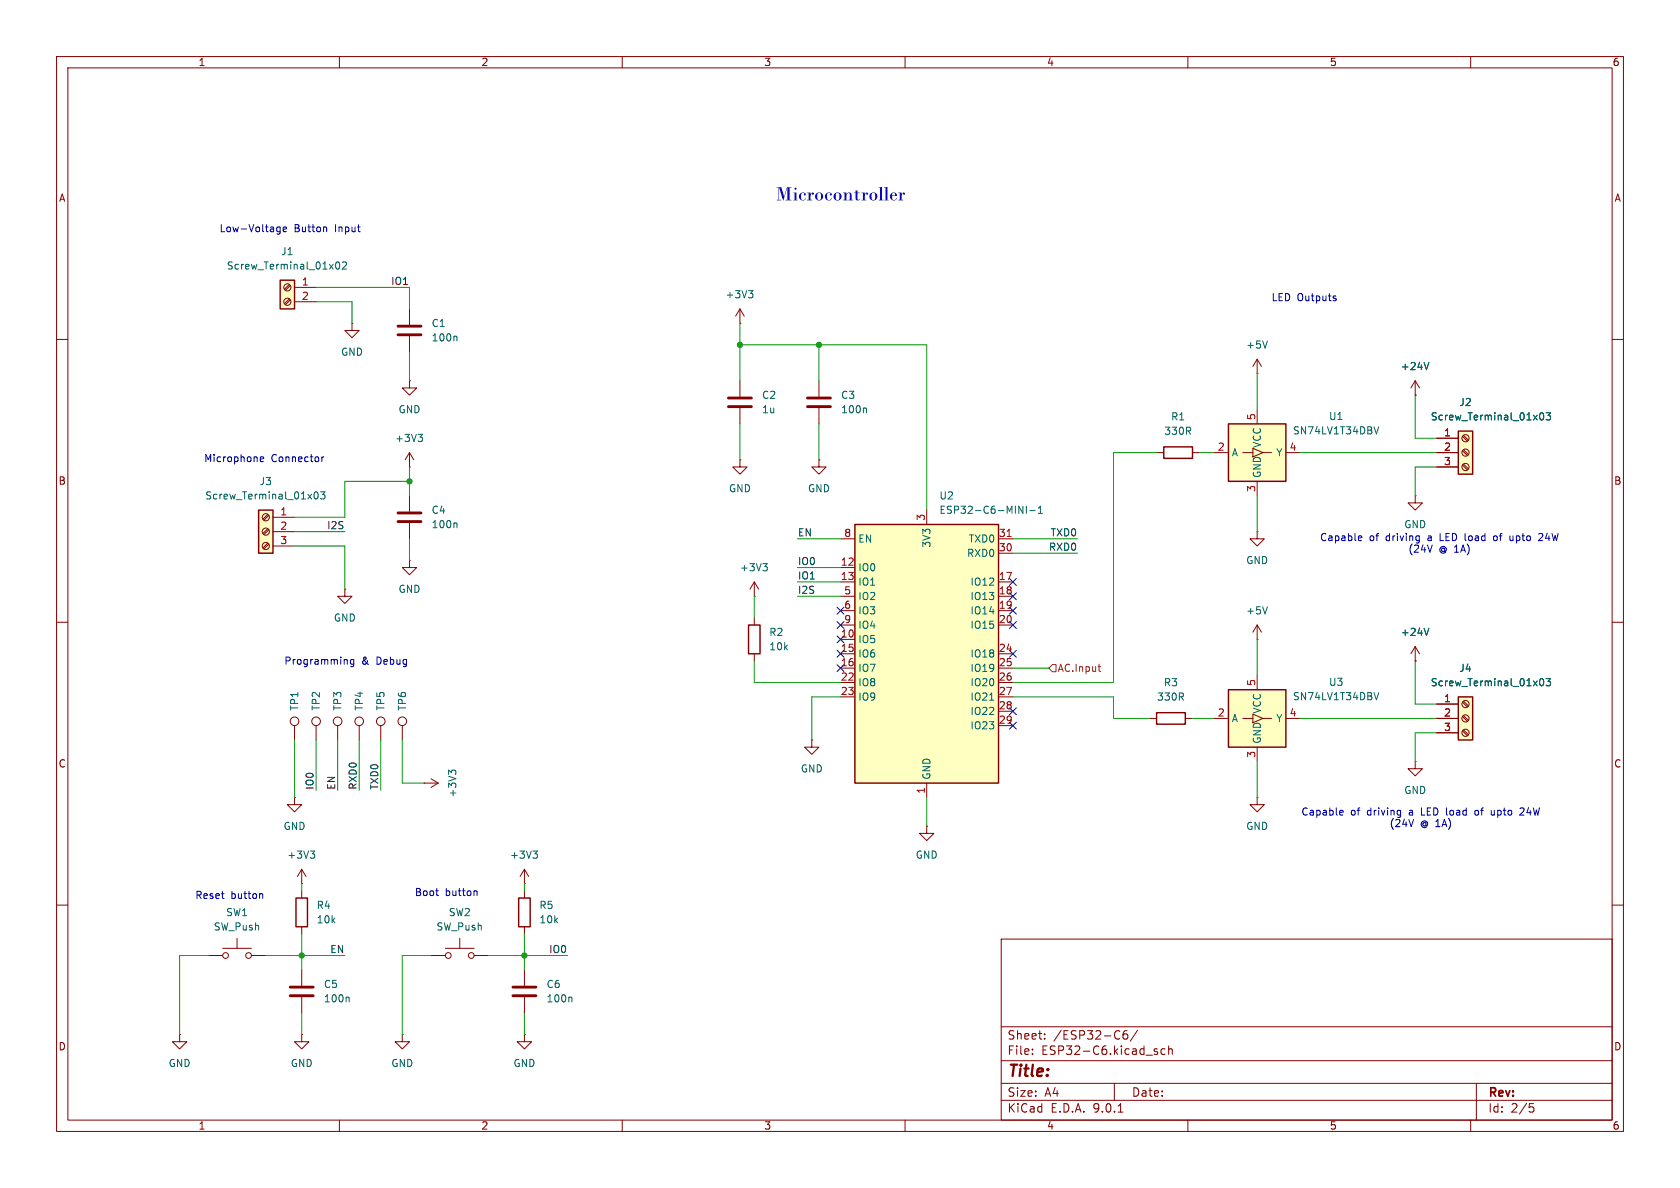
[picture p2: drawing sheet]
<svg xmlns="http://www.w3.org/2000/svg" width="297mm" height="210mm" viewBox="0 0 297 210" stroke-linecap="round" stroke-linejoin="round" font-family="sans-serif">
<g fill="none" stroke="#840000" stroke-width=".18">
<path d="M10 10h277v190h-277zM12 12h273v186h-273zM60 10v2M110 10v2M160 10v2M210 10v2M260 10v2M10 60h2M285 60h2M144.8 81.3v1.3h1.2l-1.2 1.2-1.3-1.2h1.3M144.8 81.3h.1M204.5 80h1.2"/>
<path d="M210.8 80h1.3M10 110h2M285 110h2M222.2 141v1.2h1.3l-1.3 1.3-1.2-1.3h1.2M222.2 141h.1M10 160h2M92.7 171.5v2.7M92.7 176.3v2.8M177 166h108v32h-108zM285 160h2M60 198v2M110 198v2"/>
<path d="M160 198v2M177 194.5h108M177 191.5h108M177 187.5h108M177 181.5h108M182.5 186.3v.1M182.5 185.5v.1M184.7 183.6v.1M184.7 182.8v.1M197 191.5v3M197.7 196.6h.8M199.2 182.2a.59 .59 0 0 0-.7 .6v.6l.2 .2 .4 .1 .2-.1 .1-.5-.2-.3h-.4l-.3 .3"/>
<path d="M201.1 182.1l-1.3 2M204.2 185.9l.4 .1 .1 .2-.2 .2h-.3M204.2 185.4l.4 .1M206 185.5l-.5-.1-.3 .3v.4l.2 .2h.6M206.6 185.5l.2-.1 .4 .1v.9M206.6 184.9v1.5M210 198v2M260 198v2M261 191.5v6.5M270.4 195.1h.7M270.5 195.7h.4l.3 .3-.2 .5-.5 .1"/>
</g>
<path d="M90.7 174.5h4M90.7 176h4" fill="none" stroke="#840000" stroke-width=".51"/>
<path d="M100.9 176.3l.2 .1v.7" fill="none" stroke="#006464" stroke-width=".18"/>
<path d="M205.7 79h5.1v2h-5.1z" fill="none" stroke="#840000" stroke-width=".25"/>
<path d="M217.2 74.9h10.1v10.2h-10.1z" fill="#ffffc2"/>
<path d="M217.2 74.9h10.1v10.2h-10.1z" fill="none" stroke="#840000" stroke-width=".25"/>
<g fill="none" stroke="#840000" stroke-width=".18">
<path d="M62.2 57.2v1.2h1.3l-1.3 1.3-1.2-1.3h1.2M62.2 57.2h.1M72.4 54.6v2.8M72.4 59.4v2.8M130.8 67.3v2.8M130.8 72.1v2.8M221.5 79.2l1.8 .8-1.8 .8zM222.2 66h.1M222.2 63.5v2.5M222.2 72.4v2.5M222.2 63.5l-.7 1.3M222.2 63.5l.8 1.3"/>
<path d="M130.8 81.3v1.3h1.3l-1.3 1.2-1.3-1.2h1.3M130.8 81.3h.1M214.6 80h2.6M219.7 80h1.8M222.2 94v1.3h1.3l-1.3 1.2-1.2-1.2h1.2M222.2 94h.1M222.2 85.1v2.5M223.3 80h1.5M227.3 80h2.6M222.2 113h.1M222.2 110.5v2.5M222.2 110.5l-.7 1.3"/>
<path d="M222.2 110.5l.8 1.3M250.2 116.8h.1M250.2 114.3l-.8 1.3M250.2 114.3l.8 1.3M250.2 114.3v2.5M55.9 128.3v2.5M250.2 134.6v1.3h1.3l-1.3 1.3-1.3-1.3h1.3M250.2 134.6h.1M52.1 141v1.2h-1.3l1.3 1.3 1.2-1.3h-1.2M52.1 141h.1M92.7 182.9v1.3h1.3l-1.3 1.2-1.3-1.2h1.3M92.7 182.9h.1"/>
<circle cx="55.9" cy="127.5" r=".76"/>
</g>
<path d="M80.6 59.4l.2 .2v.7M224.1 60.3l-.5 1.2M242.9 75.4l.4 1.3 .4-1.3M224.1 107.3l-.5 1.2M252.6 111.1l-.4 1.2" fill="none" stroke="#006464" stroke-width=".18"/>
<path d="M70.4 57.7h4M70.4 59.2h4M128.8 70.4h4M128.8 71.9h4" fill="none" stroke="#840000" stroke-width=".51"/>
<path d="M257.8 123.2h2.5v7.6h-2.5z" fill="#ffffc2"/>
<path d="M257.8 123.2h2.5v7.6h-2.5z" fill="none" stroke="#840000" stroke-width=".25"/>
<g fill="none" stroke="#840000" stroke-width=".18">
<path d="M254 124.5h3.8M254 127h3.8M254 129.5h3.8M258.5 124.1l.9 .9M258.5 126.7l.9 .8M258.5 129.2l.9 .8M258.7 124l.9 .8M258.7 126.5l.9 .8M258.7 129l.9 .9"/>
<circle cx="259.1" cy="124.5" r=".63"/>
<circle cx="259.1" cy="127" r=".63"/>
<circle cx="259.1" cy="129.5" r=".63"/>
</g>
<path d="M273.3 120h.8l-.4 .4 .4 .2v.5l-.2 .1-.6-.1M272.3 120.1l.2-.1a.68 .68 0 0 1 .4 .6 .68 .68 0 0 1-.4 .6l-.2-.1-.1-.4z" fill="none" stroke="#006464" stroke-width=".18"/>
<path d="M49.5 49.5h2.6v5.1h-2.6z" fill="#ffffc2"/>
<path d="M49.5 49.5h2.6v5.1h-2.6z" fill="none" stroke="#840000" stroke-width=".25"/>
<g fill="none" stroke="#840000" stroke-width=".18">
<path d="M51.2 50.3l-.9 .8M51.2 52.8l-.9 .9M51.3 50.5l-.8 .8M51.3 53l-.8 .8M52.1 50.8h3.8M52.1 53.3h3.8M72.4 82.6h.1M72.4 80l-.8 1.3M72.4 80l.8 1.3M72.4 80v2.6M74.9 138.4h.1M74.9 138.4h2.6"/>
<path d="M76.2 137.7l1.3 .7M77.5 138.4l-1.3 .8M53.3 182.9v1.3h1.3l-1.3 1.2-1.2-1.2h1.2M53.3 182.9h.1"/>
<circle cx="50.8" cy="53.3" r=".63"/>
<circle cx="50.8" cy="50.8" r=".63"/>
</g>
<path d="M59.5 46.4l.1-.1a.68 .68 0 0 1 .5 .6 .68 .68 0 0 1-.5 .7 .84 .84 0 0 1-.1-1.2zM60.5 46.4l.5-.1 .3 .4-.8 .9h.8M73.9 76.8h.8l-.4 .5M74.4 77.3l.3 .2v.3l-.3 .2M79.8 136.6l-.5-.5v.8M79.8 136.4l.2-.3h.3l.3 .3" fill="none" stroke="#006464" stroke-width=".18"/>
<path d="M217.2 121.9h10.1v10.2h-10.1z" fill="#ffffc2"/>
<path d="M204.5 126h5v2h-5zM217.2 121.9h10.1v10.2h-10.1z" fill="none" stroke="#840000" stroke-width=".25"/>
<g fill="none" stroke="#840000" stroke-width=".18">
<path d="M72.4 67.3v1.3h1.3l-1.3 1.3-1.3-1.3h1.3M72.4 67.3h.1M250.2 87.6v1.3h1.3l-1.3 1.3-1.3-1.3h1.3M250.2 87.6h.1M222.2 119.4v2.5M203.2 127h1.3M209.5 127h1.3M214.6 127h2.6M219.7 127h1.8M221.5 126.2l1.8 .8-1.8 .8zM222.2 132.1v2.5M223.3 127h1.5"/>
<path d="M227.3 127h2.6M36.8 168.9h2.6M39.4 167.6h5M41.9 165.9v1.7M44.4 168.9h2.6M31.7 182.9v1.3h1.3l-1.3 1.2-1.2-1.2h1.2M31.7 182.9h.1"/>
<circle cx="39.9" cy="168.9" r=".51"/>
<circle cx="43.9" cy="168.9" r=".51"/>
</g>
<path d="M242.9 122.4l.4 1.3 .4-1.3" fill="none" stroke="#006464" stroke-width=".18"/>
<path d="M257.8 76.2h2.5v7.6h-2.5z" fill="#ffffc2"/>
<path d="M257.8 76.2h2.5v7.6h-2.5zM52.3 158.8h2.1v5h-2.1z" fill="none" stroke="#840000" stroke-width=".25"/>
<g fill="none" stroke="#840000" stroke-width=".18">
<path d="M250.2 69.9h.1M250.2 67.3l-.8 1.3M250.2 67.3l.8 1.3M250.2 67.3v2.6M254 77.5h3.8M258.5 77.1l.9 .9M258.5 79.7l.9 .8M258.7 77l.9 .8M258.7 79.5l.9 .8M72.4 99.1v1.2h1.3l-1.3 1.3-1.3-1.3h1.3M72.4 99.1h.1M72.4 87.6v2.8"/>
<path d="M72.4 92.5v2.8M254 80h3.8M254 82.6h3.8M258.5 82.2l.9 .9M258.7 82l.9 .9M61 104.1v1.3h1.2l-1.2 1.3-1.3-1.3h1.3M61 104.1h.1M59.7 128.3v2.5M63.5 128.3v2.5M67.3 128.3v2.5M53.3 156.2h.1M53.3 153.7v2.5"/>
<path d="M53.3 157.5v1.3M53.3 153.7l-.7 1.2M53.3 153.7l.8 1.2M53.3 163.8v1.3M53.3 171.5v2.7M53.3 176.3v2.8M71.1 182.9v1.3h1.3l-1.3 1.2-1.3-1.2h1.3M71.1 182.9h.1"/>
<circle cx="259.1" cy="77.5" r=".63"/>
<circle cx="259.1" cy="80" r=".63"/>
<circle cx="259.1" cy="82.5" r=".63"/>
<circle cx="59.7" cy="127.5" r=".76"/>
<circle cx="63.5" cy="127.5" r=".76"/>
<circle cx="67.3" cy="127.5" r=".76"/>
</g>
<path d="M252.6 64.1l-.4 1.2M272.3 73.1l.2-.1a.68 .68 0 0 1 .4 .6 .68 .68 0 0 1-.4 .6l-.2-.1-.1-.3zM273.3 73h.8l-.4 .5 .4 .1v.5l-.2 .1-.6-.1M80.6 92.4l.2 .2v.7M54.9 150.4h.7l-.4 .5M55.4 150.9l.2 .3v.3l-.2 .2M61.6 176.3l.1 .1v.7" fill="none" stroke="#006464" stroke-width=".18"/>
<path d="M70.4 90.7h4M70.4 92.2h4M51.3 174.5h4.1M51.3 176h4.1" fill="none" stroke="#840000" stroke-width=".51"/>
<path d="M45.7 90.2h2.6v7.6h-2.6z" fill="#ffffc2"/>
<path d="M45.7 90.2h2.6v7.6h-2.6z" fill="none" stroke="#840000" stroke-width=".25"/>
<g fill="none" stroke="#840000" stroke-width=".18">
<path d="M144.8 67.3v2.8M144.8 72.1v2.8M47.3 90.9l-.8 .9M47.3 93.5l-.8 .8M47.3 96l-.8 .9M47.5 91.1l-.8 .8M47.5 93.6l-.8 .9M47.5 96.2l-.8 .8M48.3 91.4h3.8M48.3 94h3.8M48.3 96.5h3.8M143.5 130.8v1.3h1.3l-1.3 1.3-1.3-1.3h1.3"/>
<path d="M143.5 130.8h.1"/>
<circle cx="47" cy="94" r=".63"/>
<circle cx="47" cy="91.4" r=".63"/>
<circle cx="47" cy="96.5" r=".63"/>
</g>
<path d="M153 72.1l.2 .2v.7M55.7 87l.1-.1a.68 .68 0 0 1 .5 .7 .68 .68 0 0 1-.5 .6 .84 .84 0 0 1-.1-1.2zM56.7 86.9h.8l-.5 .5 .4 .1v.6l-.2 .1-.5-.1" fill="none" stroke="#006464" stroke-width=".18"/>
<path d="M142.7 70.4h4.1M142.7 71.9h4.1" fill="none" stroke="#840000" stroke-width=".51"/>
<path d="M151.1 92.7h25.4v45.7h-25.4z" fill="#ffffc2"/>
<path d="M151.1 92.7h25.4v45.7h-25.4zM132.3 110.5h2.1v5.1h-2.1zM91.7 158.8h2v5h-2z" fill="none" stroke="#840000" stroke-width=".25"/>
<g fill="none" stroke="#840000" stroke-width=".18">
<path d="M130.8 57.2h.1M130.8 54.6l-.8 1.3M130.8 54.6l.8 1.3M130.8 54.6v2.6M250.2 69.9h.1M254 77.5h3.8M148.6 95.3h2.5M163.8 90.2v2.5M176.5 95.3h2.6M176.5 97.8h2.6M254 80h3.8M254 82.6h3.8"/>
<path d="M133.3 105.4h.1M133.3 102.9v2.5M133.3 109.2v1.3M133.3 115.6v1.2M133.3 102.9l-.7 1.2M133.3 102.9l.8 1.2M148.6 100.3h2.5M148.6 102.9h2.5M148.6 105.4h2.5M148.6 108h2.5M148.6 110.5h2.5M148.6 113h2.5"/>
<path d="M148.6 115.6h2.5M148.6 118.1h2.5M176.5 102.9h2.6M176.5 105.4h2.6M176.5 108h2.6M176.5 110.5h2.6M176.5 115.6h2.6M176.5 118.1h2.6M250.2 116.8h.1M52.1 128.3v2.5M71.1 128.3v2.5M148.6 120.7h2.5"/>
<path d="M148.6 123.2h2.5M163.8 138.4v2.6M176.5 120.7h2.6M176.5 123.2h2.6M176.5 125.7h2.6M176.5 128.3h2.6M254 124.5h3.8M254 127h3.8M254 129.5h3.8M92.7 156.2h.1M92.7 153.7l-.8 1.2M92.7 153.7l.8 1.2"/>
<path d="M92.7 153.7v2.5M92.7 157.5v1.3M163.8 146.1v1.2h1.3l-1.3 1.3-1.2-1.3h1.2M163.8 146.1h.1M76.2 168.9h2.5M78.7 167.6h5.1M81.3 165.9v1.7M83.8 168.9h2.6M92.7 163.8v1.3"/>
<circle cx="52.1" cy="127.5" r=".76"/>
<circle cx="71.1" cy="127.5" r=".76"/>
<circle cx="79.2" cy="168.9" r=".51"/>
<circle cx="83.3" cy="168.9" r=".51"/>
</g>
<path d="M178 94.8h.8" fill="none" stroke="#a90000" stroke-width=".18"/>
<g fill="none" stroke="#006464" stroke-width=".18">
<path d="M132.3 51.4h.8l-.4 .5M132.9 51.9l.2 .2v.3l-.2 .2M252.6 64.1l-.4 1.2M272.3 73.1l.2-.1a.68 .68 0 0 1 .4 .6 .68 .68 0 0 1-.4 .6l-.2-.1-.1-.3zM273.3 73h.8l-.4 .5 .4 .1v.5l-.2 .1-.6-.1M134.9 99.6h.7l-.4 .5M180.1 89.5l.7 1.2v-1.2M181.4 89.5v1.2M182.1 90.3h.9M183.6 90.7h.7M183.6 89.8l.3-.3v1.2M135.4 100.1l.2 .3v.3l-.2 .2"/>
<path d="M252.6 111.1l-.4 1.2M273.3 120h.8l-.4 .4 .4 .2v.5l-.2 .1-.6-.1M175 123.8h.7M272.3 120.1l.2-.1a.68 .68 0 0 1 .4 .6 .68 .68 0 0 1-.4 .6l-.2-.1-.1-.4zM94.2 150.4h.8l-.4 .5M94.8 150.9l.2 .3v.3l-.2 .2"/>
</g>
<path d="M186.1 117.5h.6v1.2h-.6l-.7-.6zM194.1 117.8h.5M194.3 118.5l.3 .2" fill="none" stroke="#725600" stroke-width=".18"/>
<g fill="none" stroke="#009600" stroke-width=".18">
<path d="M55.9 50.8h16.5v3.8M55.9 53.3h6.3v3.9M130.8 57.2v10.1M72.4 62.2v5.1M130.8 74.9v6.4M130.8 61h33v29.2M144.8 61v6.3M144.8 74.9v6.4M222.2 66v6.4M250.2 69.9v7.6h3.8M52.1 96.5h8.9v7.6M52.1 94h8.9"/>
<path d="M72.4 82.6v5M72.4 95.3v3.8M72.4 85.1h-11.4v6.3h-8.9M141 95.3h7.6M179.1 95.3h11.4M179.1 97.8h11.4M204.5 80h-7.7v40.7h-17.7M212.1 80h2.5M222.2 87.6v6.4M229.9 80h24.1M254 82.6h-3.8v5M133.3 116.8v3.9h15.3"/>
<path d="M133.3 105.4v3.8M141 105.4h7.6M141 102.9h7.6M141 100.3h7.6M179.1 118.1h6.3M222.2 113v6.4M250.2 116.8v7.7h3.8M52.1 130.8v10.2M55.9 130.8v8.9M59.7 130.8v8.9M63.5 130.8v8.9M67.3 130.8v8.9"/>
<path d="M71.1 130.8v7.6h3.8M148.6 123.2h-5.1v7.6M179.1 123.2h17.7v3.8h6.4M210.8 127h3.8M222.2 134.6v6.4M229.9 127h24.1M254 129.5h-3.8v5.1M53.3 156.2v1.3M92.7 156.2v1.3M163.8 141v5.1M36.8 168.9h-5.1v14M47 168.9h14"/>
<path d="M53.3 165.1v6.4M53.3 179.1v3.8M76.2 168.9h-5.1v14M86.4 168.9h13.9M92.7 165.1v6.4M92.7 179.1v3.8"/>
</g>
<g fill="none" stroke="#000084" stroke-width=".18">
<path d="M148 112.4l1.2 1.2M148 117.5l1.2 1.2M148 109.9l1.2 1.2M148 115l1.2 1.2M148 107.3l1.2 1.3M149.2 112.4l-1.2 1.2M149.2 117.5l-1.2 1.2M149.2 109.9l-1.2 1.2M149.2 115l-1.2 1.2M149.2 107.3l-1.2 1.3M178.5 102.3l1.2 1.2M178.5 104.8l1.2 1.2"/>
<path d="M178.5 109.9l1.2 1.2M178.5 115l1.2 1.2M178.5 107.3l1.2 1.3M179.7 102.3l-1.2 1.2M179.7 104.8l-1.2 1.2M179.7 109.9l-1.2 1.2M179.7 115l-1.2 1.2M179.7 107.3l-1.2 1.3M178.5 125.1l1.2 1.2M178.5 127.7l1.2 1.2M179.7 125.1l-1.2 1.2M179.7 127.7l-1.2 1.2"/>
</g>
<g fill="none" stroke="#0000c2" stroke-width=".18">
<path d="M49 40.9h.5M49 40.2h.5M49.5 40.1v1.1l-.2 .2-.3-.1M50.1 40.5l.6-.1-.1-.2-.4-.1-.1 .2v.6h.5M57.6 40.1l.1 .2v.7M236 52.7l.2 .2-.2 .3M236 52.3l.2 .1M46 81.2l.6-.1v-.3h-.4l-.2 .1 .1 .6h.5M56.9 80.8v.8M57.3 80.8l-.4 .2M240.3 94.7l.4 .1v.2l-.6 .1M240.7 95.5l-.4 .1"/>
<path d="M250.8 94.7l.1 .1M250.9 94.7v1.1l-.1 .1M250.9 95.5l-.1 .1M253.2 96.3l-.4 1.3M264.5 94.7l-.3 .1-.2 .2 .1 .5 .4 .1M266.9 95.4l.2 .2 .4-.1M272 94.4l.5-.1 .2 .2M272.7 94.7l-.7 .9h.7M61.2 116.6l.2 .2v.6M62.5 116.6v1l-.2 .2h-.3M62.5 116.6h-.3l-.3 .2 .2 .6h.4M46.1 158l.3 .2v.6"/>
<path d="M77 157.5h.5M77.4 158.3h.1M84 157.5l.3 .2v.6M237 143.2l.4 .1v.2l-.6 .2M237.4 144l-.4 .1M247.5 143.2l.1 .1M247.6 143.2v1.1l-.1 .2M247.6 144l-.1 .1M249.9 144.9l-.4 1.2M261.2 143.2l-.3 .1-.2 .2 .1 .5 .4 .1M263.6 143.9l.2 .2 .4-.1M268.7 142.9l.5-.1 .2 .3"/>
<path d="M269.4 143.2l-.7 .9h.7"/>
</g>
<g fill="#009600" stroke="#009600" stroke-width=".18">
<circle cx="130.8" cy="61" r=".46"/>
<circle cx="144.8" cy="61" r=".46"/>
<circle cx="72.4" cy="85.1" r=".46"/>
<circle cx="53.3" cy="168.9" r=".46"/>
<circle cx="92.7" cy="168.9" r=".46"/>
</g>
<text font-size="3.5" fill="#0000c2" x="137.1" y="36.5">Microcontroller</text>
<text font-size="2.8" fill="#840000" x="178" y="190.9">Title:</text>
<g font-size="2.1" fill="#840000">
<text x="178" y="184">Sheet:</text>
<text x="186.2" y="184">/ESP32-C6/</text>
<text x="178" y="186.7">File:</text>
<text x="184.1" y="186.7">ESP32-C6.kicad_sch</text>
<text x="178" y="196.9">KiCad</text>
<text x="178" y="194.1">Size:</text>
<text x="184.7" y="194.1">A4</text>
<text x="185.7" y="196.9">E.D.A.</text>
<text x="193.3" y="196.9">9.0.1</text>
<text x="200" y="194.1">Date:</text>
<text x="263" y="194.3">Rev:</text>
<text x="263" y="196.9">Id:</text>
<text x="267.1" y="196.9">2/5</text>
</g>
<g font-size="1.8" fill="#840000">
<text x="35" y="11.9">1</text>
<text x="85" y="11.9">2</text>
<text x="135" y="11.9">3</text>
<text x="185" y="11.9">4</text>
<text x="235" y="11.9">5</text>
<text x="285" y="11.9">6</text>
<text x="10.3" y="35.9">A</text>
<text x="285.3" y="35.9">A</text>
<text x="10.3" y="85.9">B</text>
<text x="285.3" y="85.9">B</text>
<text x="10.3" y="135.9">C</text>
<text x="285.3" y="135.9">C</text>
<text x="10.3" y="185.9">D</text>
<text x="285.3" y="185.9">D</text>
<text x="35" y="199.9">1</text>
<text x="85" y="199.9">2</text>
<text x="135" y="199.9">3</text>
<text x="185" y="199.9">4</text>
<text x="235" y="199.9">5</text>
<text x="285" y="199.9">6</text>
</g>
<g font-size="1.8" fill="#0000c2">
<text x="38.7" y="41.3">Low-Voltage</text>
<text x="52" y="41.3">Button</text>
<text x="59.3" y="41.3">Input</text>
<text x="224.7" y="53.4">LED Outputs</text>
<text x="36" y="81.9">Microphone</text>
<text x="47.9" y="81.9">Connector</text>
<text x="233.3" y="95.9">Capable</text>
<text x="242.1" y="95.9">of</text>
<text x="245.1" y="95.9">driving</text>
<text x="252.7" y="95.9">a</text>
<text x="255" y="95.9">LED load</text>
<text x="264.9" y="95.9">of</text>
<text x="268" y="95.9">upto</text>
<text x="273.3" y="95.9">24W</text>
<text x="248.9" y="97.9">(24V</text>
<text x="254.4" y="97.9">@ 1A)</text>
<text x="50.2" y="117.7">Programming</text>
<text x="63.9" y="117.7">&amp;</text>
<text x="66.7" y="117.7">Debug</text>
<text x="230" y="144.4">Capable</text>
<text x="238.8" y="144.4">of</text>
<text x="241.8" y="144.4">driving</text>
<text x="245.6" y="146.4">(24V</text>
<text x="249.4" y="144.4">a</text>
<text x="251.1" y="146.4">@ 1A)</text>
<text x="251.7" y="144.4">LED load</text>
<text x="261.6" y="144.4">of</text>
<text x="264.7" y="144.4">upto</text>
<text x="270" y="144.4">24W</text>
<text x="34.4" y="159.1">Reset</text>
<text x="40.8" y="159.1">button</text>
<text x="73.2" y="158.6">Boot</text>
<text x="78.7" y="158.6">button</text>
</g>
<g font-size="1.8" fill="#006464">
<text x="40" y="47.9">Screw_Terminal_01x02</text>
<text x="49.6" y="45.3">J1</text>
<text x="128.2" y="52.9">+3V3</text>
<text x="76.2" y="58">C1</text>
<text x="60.2" y="63.1">GND</text>
<text x="76.2" y="60.6">100n</text>
<text x="220.2" y="61.8">+5V</text>
<text x="247.5" y="65.6">+24V</text>
<text x="134.6" y="70.7">C2</text>
<text x="148.6" y="70.7">C3</text>
<text x="257.9" y="72">J2</text>
<text x="70.4" y="73.3">GND</text>
<text x="134.6" y="73.3">1u</text>
<text x="148.6" y="73.3">100n</text>
<text x="205.7" y="77.1">330R</text>
<text x="206.9" y="74.5">R1</text>
<text x="228.5" y="77">SN74LV1T34DBV</text>
<text x="234.8" y="74.5">U1</text>
<text x="252.8" y="74.5">Screw_Terminal_01x03</text>
<text x="69.7" y="78.3">+3V3</text>
<text x="217.7" y="80.9">A</text>
<text x="223.1" y="79.3" transform="rotate(-90 223.1 79.3)">VCC</text>
<text x="225.5" y="80.9">Y</text>
<text x="36.2" y="88.5">Screw_Terminal_01x03</text>
<text x="45.8" y="86">J3</text>
<text x="128.8" y="87.2">GND</text>
<text x="142.7" y="87.2">GND</text>
<text x="166" y="88.5">U2</text>
<text x="223.1" y="84.6" transform="rotate(-90 223.1 84.6)">GND</text>
<text x="76.2" y="91">C4</text>
<text x="76.2" y="93.6">100n</text>
<text x="166" y="91">ESP32-C6-MINI-1</text>
<text x="248.2" y="93.6">GND</text>
<text x="130.7" y="101.2">+3V3</text>
<text x="151.6" y="96.1">EN</text>
<text x="151.6" y="101.2">IO0</text>
<text x="164.7" y="96.9" transform="rotate(-90 164.7 96.9)">3V3</text>
<text x="170.9" y="98.7">RXD0</text>
<text x="171.2" y="96.1">TXD0</text>
<text x="220.2" y="99.9">GND</text>
<text x="70.4" y="105">GND</text>
<text x="151.6" y="103.7">IO1</text>
<text x="151.6" y="106.3">IO2</text>
<text x="171.5" y="103.7">IO12</text>
<text x="171.5" y="106.3">IO13</text>
<text x="58.9" y="110.1">GND</text>
<text x="135.9" y="112.6">R2</text>
<text x="151.6" y="108.8">IO3</text>
<text x="151.6" y="111.4">IO4</text>
<text x="151.6" y="113.9">IO5</text>
<text x="171.5" y="108.8">IO14</text>
<text x="171.5" y="111.4">IO15</text>
<text x="220.2" y="108.8">+5V</text>
<text x="247.5" y="112.6">+24V</text>
<text x="135.9" y="115.2">10k</text>
<text x="151.6" y="116.4">IO6</text>
<text x="151.6" y="119">IO7</text>
<text x="171.5" y="116.4">IO18</text>
<text x="171.5" y="119">IO19</text>
<text x="257.9" y="119">J4</text>
<text x="52.9" y="125.7" transform="rotate(-90 52.9 125.7)">TP1</text>
<text x="56.7" y="125.7" transform="rotate(-90 56.7 125.7)">TP2</text>
<text x="60.6" y="125.7" transform="rotate(-90 60.6 125.7)">TP3</text>
<text x="64.4" y="125.7" transform="rotate(-90 64.4 125.7)">TP4</text>
<text x="68.2" y="125.7" transform="rotate(-90 68.2 125.7)">TP5</text>
<text x="72" y="125.7" transform="rotate(-90 72 125.7)">TP6</text>
<text x="151.6" y="121.5">IO8</text>
<text x="151.6" y="124.1">IO9</text>
<text x="171.5" y="121.5">IO20</text>
<text x="171.5" y="124.1">IO21</text>
<text x="204.5" y="124.1">330R</text>
<text x="205.7" y="121.5">R3</text>
<text x="228.5" y="124">SN74LV1T34DBV</text>
<text x="234.8" y="121.4">U3</text>
<text x="252.8" y="121.5">Screw_Terminal_01x03</text>
<text x="171.5" y="126.6">IO22</text>
<text x="171.5" y="129.1">IO23</text>
<text x="217.7" y="127.9">A</text>
<text x="223.1" y="131.6" transform="rotate(-90 223.1 131.6)">GND</text>
<text x="223.1" y="126.3" transform="rotate(-90 223.1 126.3)">VCC</text>
<text x="225.5" y="127.9">Y</text>
<text x="141.5" y="136.8">GND</text>
<text x="164.7" y="137.9" transform="rotate(-90 164.7 137.9)">GND</text>
<text x="80.9" y="141.1" transform="rotate(-90 80.9 141.1)">+3V3</text>
<text x="248.2" y="140.6">GND</text>
<text x="50" y="146.9">GND</text>
<text x="220.2" y="146.9">GND</text>
<text x="50.7" y="152">+3V3</text>
<text x="90.1" y="152">+3V3</text>
<text x="161.8" y="152">GND</text>
<text x="55.9" y="160.9">R4</text>
<text x="95.3" y="160.9">R5</text>
<text x="37.7" y="164.7">SW_Push</text>
<text x="39.9" y="162.2">SW1</text>
<text x="55.9" y="163.4">10k</text>
<text x="77.1" y="164.7">SW_Push</text>
<text x="79.2" y="162.2">SW2</text>
<text x="95.3" y="163.4">10k</text>
<text x="57.2" y="174.9">C5</text>
<text x="57.2" y="177.4">100n</text>
<text x="96.5" y="174.9">C6</text>
<text x="96.5" y="177.4">100n</text>
<text x="29.7" y="188.8">GND</text>
<text x="51.3" y="188.8">GND</text>
<text x="69.1" y="188.8">GND</text>
<text x="90.7" y="188.8">GND</text>
</g>
<g font-size="1.8" fill="#a90000">
<text x="53.3" y="50.5">1</text>
<text x="53.3" y="53.1">2</text>
<text x="222" y="74.4" transform="rotate(-90 222 74.4)">5</text>
<text x="255.2" y="77.2">1</text>
<text x="215.2" y="79.8">2</text>
<text x="227.9" y="79.8">4</text>
<text x="255.2" y="79.8">2</text>
<text x="255.2" y="82.3">3</text>
<text x="222" y="87.1" transform="rotate(-90 222 87.1)">3</text>
<text x="49.5" y="91.2">1</text>
<text x="49.5" y="93.7">2</text>
<text x="149.2" y="95">8</text>
<text x="163.6" y="92.1" transform="rotate(-90 163.6 92.1)">3</text>
<text x="176.5" y="95">31</text>
<text x="49.5" y="96.3">3</text>
<text x="148.5" y="100.1">12</text>
<text x="176.5" y="97.5">30</text>
<text x="148.5" y="102.6">13</text>
<text x="149.2" y="105.2">5</text>
<text x="149.2" y="107.7">6</text>
<text x="176.5" y="102.6">17</text>
<text x="176.5" y="105.2">18</text>
<text x="176.5" y="107.7">19</text>
<text x="148.5" y="112.8">10</text>
<text x="149.2" y="110.2">9</text>
<text x="176.5" y="110.2">20</text>
<text x="148.5" y="115.3">15</text>
<text x="148.5" y="117.9">16</text>
<text x="176.5" y="115.3">24</text>
<text x="176.5" y="117.9">25</text>
<text x="148.5" y="120.4">22</text>
<text x="148.5" y="122.9">23</text>
<text x="176.5" y="120.4">26</text>
<text x="176.5" y="122.9">27</text>
<text x="176.5" y="125.5">28</text>
<text x="222" y="121.4" transform="rotate(-90 222 121.4)">5</text>
<text x="255.2" y="124.2">1</text>
<text x="176.5" y="128">29</text>
<text x="215.2" y="126.7">2</text>
<text x="227.9" y="126.7">4</text>
<text x="255.2" y="126.7">2</text>
<text x="255.2" y="129.3">3</text>
<text x="222" y="134.1" transform="rotate(-90 222 134.1)">3</text>
<text x="163.6" y="140.4" transform="rotate(-90 163.6 140.4)">1</text>
</g>
<g font-size="1.8" fill="#0f0f0f">
<text x="69" y="50.5">IO1</text>
<text x="57.7" y="93.6">I2S</text>
<text x="141" y="94.9">EN</text>
<text x="185.6" y="94.9">TXD0</text>
<text x="141" y="100">IO0</text>
<text x="185.3" y="97.4">RXD0</text>
<text x="141" y="105.1">I2S</text>
<text x="141" y="102.5">IO1</text>
<text x="55.5" y="139.7" transform="rotate(-90 55.5 139.7)">IO0</text>
<text x="59.3" y="139.7" transform="rotate(-90 59.3 139.7)">EN</text>
<text x="63.2" y="139.7" transform="rotate(-90 63.2 139.7)">RXD0</text>
<text x="67" y="139.7" transform="rotate(-90 67 139.7)">TXD0</text>
<text x="58.3" y="168.6">EN</text>
<text x="97" y="168.6">IO0</text>
</g>
<text font-size="1.8" fill="#725600" x="186.9" y="119">AC.Input</text>
</svg>
